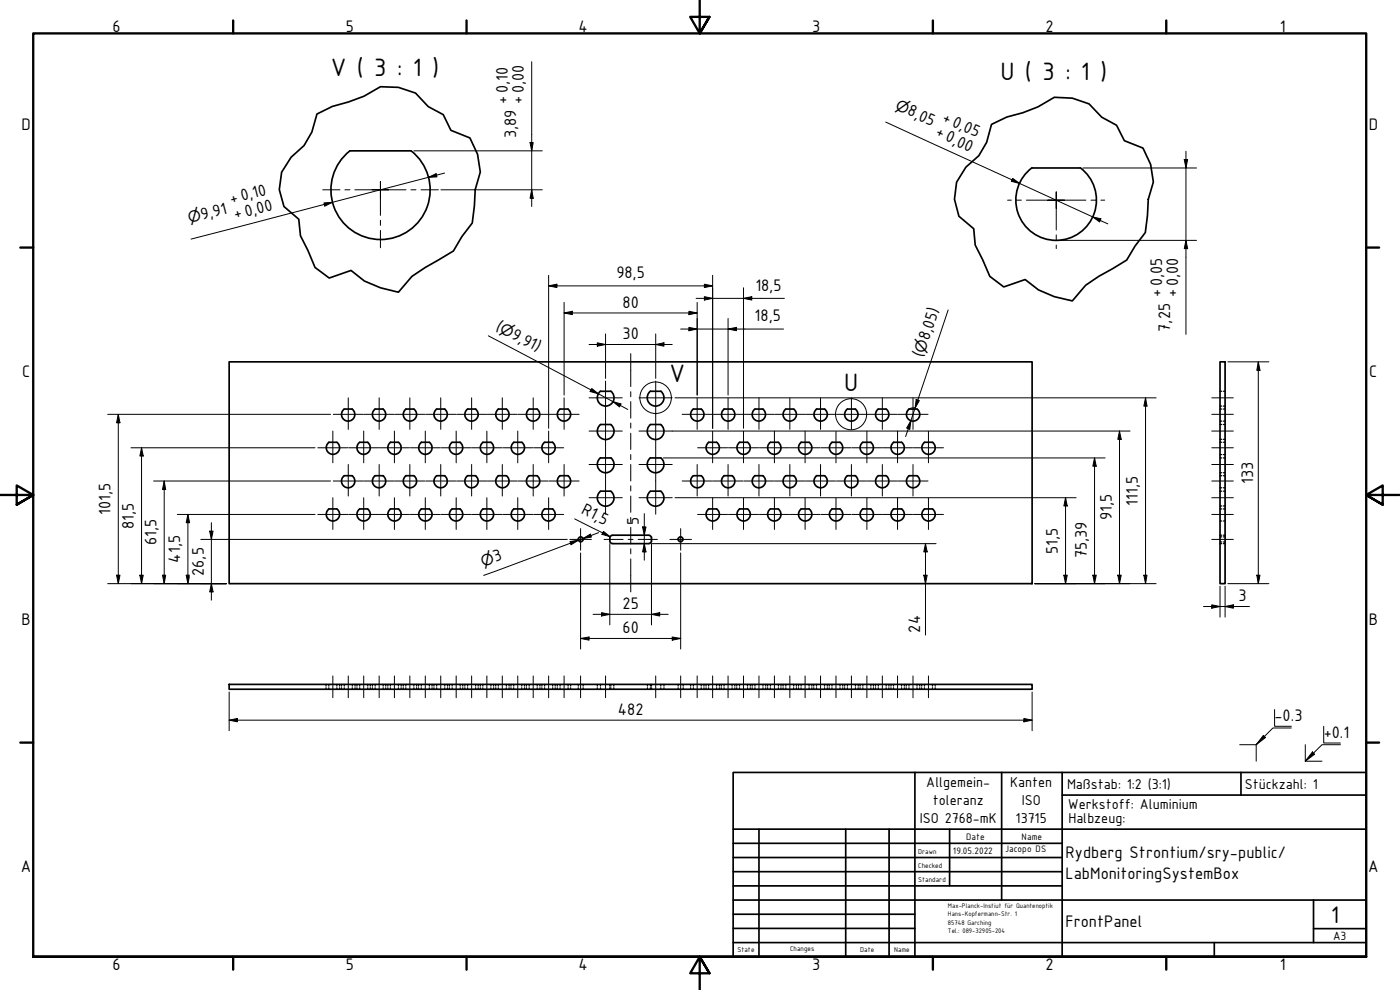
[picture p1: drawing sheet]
<svg xmlns="http://www.w3.org/2000/svg" width="420mm" height="297mm" viewBox="0 0 420 297" stroke-linecap="round" stroke-linejoin="round" font-family="sans-serif">
<!-- layer: Sichtbar (ISO) -->
<g fill="none" stroke="#000" stroke-width=".51">
<path d="M105 45.3h18.4M105 45.3a14.9 14.9 0 0 0-1.7 21.8 14.9 14.9 0 0 0 21.8 0 14.9 14.9 0 0 0-1.7-21.8M309.7 50.3a12.1 12.1 0 0 0-1.7 17.9 12.1 12.1 0 0 0 17.9 0 12.1 12.1 0 0 0-1.7-17.9M309.8 50.4h14.4M68.8 108.6h241v66.5h-241zM180.2 117.4h3.1M180.2 117.4a2.51 2.51 0 0 0-.3 3.6 2.51 2.51 0 0 0 3.7 0 2.51 2.51 0 0 0-.3-3.6M195.2 117.4h3.1M195.2 117.4a2.51 2.51 0 0 0-.3 3.6 2.51 2.51 0 0 0 3.7 0 2.51 2.51 0 0 0-.3-3.6M366.1 108.6h1.6v66.5h-1.6zM98.7 132.7h2.4M98.7 132.7a2 2 0 0 0-.3 3 2 2 0 0 0 3 0 2 2 0 0 0-.3-3"/>
<path d="M102.9 123.1l.4-.4h2.4a2 2 0 0 1 .4 2.9 2 2 0 0 1-2.8 .3 2 2 0 0 1-.4-2.8zM107.9 132.7a2 2 0 0 0-.3 3 2 2 0 0 0 3 0 2 2 0 0 0-.3-3M107.9 132.7h2.5M112.6 122.7a2 2 0 0 0-.3 3 2 2 0 0 0 2.9 0 2 2 0 0 0-.2-3M112.6 122.7h2.4M116.8 133.1l.4-.4h2.4a2 2 0 0 1 .4 2.8 2 2 0 0 1-2.8 .4 2 2 0 0 1-.4-2.8zM121.8 122.7h2.4M121.8 122.7a2 2 0 0 0-.2 3 2 2 0 0 0 2.9 0 2 2 0 0 0-.3-3M126.4 132.7h2.4M126.5 132.7a2 2 0 0 0-.3 3 2 2 0 0 0 2.9 0 2 2 0 0 0-.2-3M133.5 122.7h-2.5a2 2 0 0 0-.2 3 2 2 0 0 0 2.9 0 2 2 0 0 0-.3-3M135.7 132.7a2 2 0 0 0-.3 3 2 2 0 0 0 3 0 2 2 0 0 0-.3-3"/>
<path d="M135.7 132.7h2.4M142.7 122.7h-2.4a2 2 0 0 0-.3 3 2 2 0 0 0 3 0 2 2 0 0 0-.3-3M144.9 132.7h2.4a2 2 0 0 1 .3 3 2 2 0 0 1-2.9 0 2 2 0 0 1 .2-3M149.5 122.7h2.5M149.6 122.7a2 2 0 0 0-.3 3 2 2 0 0 0 3 0 2 2 0 0 0-.3-3M153.9 133.1l.3-.4h2.4a2 2 0 0 1 .4 2.8 2 2 0 0 1-2.8 .4 2 2 0 0 1-.3-2.8zM158.8 122.7a2 2 0 0 0-.3 3 2 2 0 0 0 3 0 2 2 0 0 0-.3-3M158.8 122.7h2.4M165.9 132.7h-2.5a2 2 0 0 0-.3 3 2 2 0 0 0 3 0 2 2 0 0 0-.3-3M167.7 123.1l.4-.4h2.4a2 2 0 0 1 .3 2.9 2 2 0 0 1-2.8 .3 2 2 0 0 1-.3-2.8zM179.8 137.7l.4-.3h3.1a2.51 2.51 0 0 1 .4 3.5 2.51 2.51 0 0 1-3.5 .4 2.51 2.51 0 0 1-.4-3.6zM179.8 127.8l.4-.4h3.1a2.51 2.51 0 0 1 .4 3.5 2.51 2.51 0 0 1-3.5 .4 2.51 2.51 0 0 1-.4-3.5z"/>
<path d="M194.8 127.8l.4-.4h3.1a2.51 2.51 0 0 1 .4 3.5 2.51 2.51 0 0 1-3.5 .4 2.51 2.51 0 0 1-.4-3.5zM194.8 137.7l.4-.3h3.1a2.51 2.51 0 0 1 .4 3.5 2.51 2.51 0 0 1-3.5 .4 2.51 2.51 0 0 1-.4-3.6zM207.7 123.1l.4-.4h2.4a2 2 0 0 1 .4 2.9 2 2 0 0 1-2.9 .3 2 2 0 0 1-.3-2.8zM212.7 132.7h2.4a2 2 0 0 1 .3 3 2 2 0 0 1-3 0 2 2 0 0 1 .3-3M217.3 122.7h2.4M217.3 122.7a2 2 0 0 0-.2 3 2 2 0 0 0 2.9 0 2 2 0 0 0-.3-3M221.9 132.7h2.5a2 2 0 0 1 .3 3 2 2 0 0 1-3 0 2 2 0 0 1 .3-3M226.5 122.7a2 2 0 0 0-.2 3 2 2 0 0 0 2.9 0 2 2 0 0 0-.3-3M226.6 122.7h2.4M231.2 132.7a2 2 0 0 0-.3 3 2 2 0 0 0 3 0 2 2 0 0 0-.3-3M231.2 132.7h2.4M235.5 123.1l.3-.4h2.4a2 2 0 0 1 .4 2.9 2 2 0 0 1-2.8 .3 2 2 0 0 1-.3-2.8z"/>
<path d="M240.4 132.7h2.4M240.5 132.7a2 2 0 0 0-.3 3 2 2 0 0 0 2.9 0 2 2 0 0 0-.3-3M245 122.7h2.5M245.1 122.7a2 2 0 0 0-.3 3 2 2 0 0 0 3 0 2 2 0 0 0-.3-3M249.4 133.1l.3-.4h2.4a2 2 0 0 1 .4 2.8 2 2 0 0 1-2.8 .4 2 2 0 0 1-.3-2.8zM254.3 122.7a2 2 0 0 0-.3 3 2 2 0 0 0 3 0 2 2 0 0 0-.3-3M254.3 122.7h2.4M261.4 132.7h-2.5a2 2 0 0 0-.3 3 2 2 0 0 0 3 0 2 2 0 0 0-.3-3M263.2 123.1l.4-.4h2.4a2 2 0 0 1 .4 2.9 2 2 0 0 1-2.9 .3 2 2 0 0 1-.3-2.8zM268.2 132.7h2.4M268.2 132.7a2 2 0 0 0-.3 3 2 2 0 0 0 3 0 2 2 0 0 0-.3-3M272.5 123.1l.3-.4h2.4a2 2 0 0 1 .4 2.9 2 2 0 0 1-2.8 .3 2 2 0 0 1-.3-2.8z"/>
<path d="M277.1 133.1l.4-.4h2.4a2 2 0 0 1 .4 2.8 2 2 0 0 1-2.9 .4 2 2 0 0 1-.3-2.8zM98.7 152.7h2.4M98.7 152.7a2 2 0 0 0-.3 3 2 2 0 0 0 3 0 2 2 0 0 0-.3-3M103.3 142.8a2 2 0 0 0-.3 2.9 2 2 0 0 0 3 0 2 2 0 0 0-.3-2.9M103.3 142.7h2.4M107.9 152.7a2 2 0 0 0-.3 3 2 2 0 0 0 3 0 2 2 0 0 0-.3-3M107.9 152.7h2.5M112.6 142.8a2 2 0 0 0-.3 2.9 2 2 0 0 0 2.9 0 2 2 0 0 0-.2-2.9M112.6 142.7h2.4M116.8 153.1l.4-.4h2.4a2 2 0 0 1 .4 2.8 2 2 0 0 1-2.8 .4 2 2 0 0 1-.4-2.8zM121.8 142.7h2.4M121.8 142.8a2 2 0 0 0-.2 2.9 2 2 0 0 0 2.9 0 2 2 0 0 0-.3-2.9"/>
<path d="M126.4 152.7h2.4M126.5 152.7a2 2 0 0 0-.3 3 2 2 0 0 0 2.9 0 2 2 0 0 0-.2-3M131 142.8a2 2 0 0 0-.2 2.9 2 2 0 0 0 2.9 0 2 2 0 0 0-.3-2.9M131.1 142.7h2.4M135.7 152.7a2 2 0 0 0-.3 3 2 2 0 0 0 3 0 2 2 0 0 0-.3-3M135.7 152.7h2.4M140.3 142.8a2 2 0 0 0-.3 2.9 2 2 0 0 0 3 0 2 2 0 0 0-.3-2.9M140.3 142.7h2.4M144.9 152.7h2.4a2 2 0 0 1 .3 3 2 2 0 0 1-2.9 0 2 2 0 0 1 .2-3M149.5 142.7h2.5M149.6 142.8a2 2 0 0 0-.3 2.9 2 2 0 0 0 3 0 2 2 0 0 0-.3-2.9M153.9 153.1l.3-.4h2.4a2 2 0 0 1 .4 2.8 2 2 0 0 1-2.8 .4 2 2 0 0 1-.3-2.8z"/>
<path d="M158.8 142.8a2 2 0 0 0-.3 2.9 2 2 0 0 0 3 0 2 2 0 0 0-.3-2.9M158.8 142.7h2.4M165.9 152.7h-2.5a2 2 0 0 0-.3 3 2 2 0 0 0 3 0 2 2 0 0 0-.3-3M168.1 142.8a2 2 0 0 0-.3 2.9 2 2 0 0 0 2.9 0 2 2 0 0 0-.2-2.9M168.1 142.7h2.4M180.2 147.4h3.1M180.2 147.4a2.51 2.51 0 0 0-.3 3.7 2.51 2.51 0 0 0 3.7 0 2.51 2.51 0 0 0-.3-3.7M195.2 147.4h3.1M195.2 147.4a2.51 2.51 0 0 0-.3 3.7 2.51 2.51 0 0 0 3.7 0 2.51 2.51 0 0 0-.3-3.7M208.1 142.8a2 2 0 0 0-.3 2.9 2 2 0 0 0 2.9 0 2 2 0 0 0-.2-2.9M208.1 142.7h2.3M212.7 152.7h2.4a2 2 0 0 1 .3 3 2 2 0 0 1-3 0 2 2 0 0 1 .3-3"/>
<path d="M217.3 142.7h2.4M217.3 142.8a2 2 0 0 0-.2 2.9 2 2 0 0 0 2.9 0 2 2 0 0 0-.3-2.9M221.9 152.7h2.5a2 2 0 0 1 .3 3 2 2 0 0 1-3 0 2 2 0 0 1 .3-3M226.5 142.8a2 2 0 0 0-.2 2.9 2 2 0 0 0 2.9 0 2 2 0 0 0-.3-2.9M226.6 142.7h2.4M231.2 152.7a2 2 0 0 0-.3 3 2 2 0 0 0 3 0 2 2 0 0 0-.3-3M231.2 152.7h2.4M235.8 142.8a2 2 0 0 0-.3 2.9 2 2 0 0 0 3 0 2 2 0 0 0-.3-2.9M235.8 142.7h2.4M240.4 152.7h2.4M240.5 152.7a2 2 0 0 0-.3 3 2 2 0 0 0 2.9 0 2 2 0 0 0-.3-3M245 142.7h2.5"/>
<path d="M245.1 142.8a2 2 0 0 0-.3 2.9 2 2 0 0 0 3 0 2 2 0 0 0-.3-2.9M249.4 153.1l.3-.4h2.4a2 2 0 0 1 .4 2.8 2 2 0 0 1-2.8 .4 2 2 0 0 1-.3-2.8zM254.3 142.8a2 2 0 0 0-.3 2.9 2 2 0 0 0 3 0 2 2 0 0 0-.3-2.9M254.3 142.7h2.4M261.4 152.7h-2.5a2 2 0 0 0-.3 3 2 2 0 0 0 3 0 2 2 0 0 0-.3-3M263.6 142.8a2 2 0 0 0-.3 2.9 2 2 0 0 0 2.9 0 2 2 0 0 0-.2-2.9M263.6 142.7h2.3M268.2 152.7h2.4M268.2 152.7a2 2 0 0 0-.3 3 2 2 0 0 0 3 0 2 2 0 0 0-.3-3M272.8 142.7h2.4M272.8 142.8a2 2 0 0 0-.2 2.9 2 2 0 0 0 2.9 0 2 2 0 0 0-.3-2.9M277.1 153.1l.4-.4h2.4a2 2 0 0 1 .4 2.8 2 2 0 0 1-2.9 .4 2 2 0 0 1-.3-2.8z"/>
<path d="M183 161.3v1.1M183 162.3l.2 .5 .5 .3M183.7 160.6l-.5 .3-.2 .5M183.8 163.1h11M183.8 160.6h11M194.8 160.6l.5 .3 .2 .5M195.5 161.3v1.3l-.7 .5M68.8 205.3h241v1.5h-241z"/>
<circle cx="174.3" cy="161.8" r=".73"/>
<circle cx="204.2" cy="161.8" r=".73"/>
</g>
<!-- layer: Verdeckt (ISO) -->
<g fill="none" stroke="#000" stroke-width=".38">
<path d="M366.1 117.4h.5M367.2 117.4h.5M366.1 122.7h.5M366.1 132.7h.5M366.1 126.4h.5M366.1 136.4h.5M366.1 127.4h.5M366.1 137.4h.5M366.1 131.8h.5M366.1 121.8h.5M367.2 122.7h.5M367.2 132.7h.5"/>
<path d="M367.2 126.4h.5M367.2 136.4h.5M367.2 127.4h.5M367.2 137.4h.5M367.2 131.8h.5M367.2 121.8h.5M366.1 142.7h.5M366.1 152.7h.5M366.1 146.4h.5M366.1 156.3h.5M366.1 147.4h.5M366.1 141.8h.5"/>
<path d="M366.1 151.8h.5M367.2 142.7h.5M367.2 152.7h.5M367.2 146.4h.5M367.2 156.3h.5M367.2 147.4h.5M367.2 141.8h.5M367.2 151.8h.5M366.1 163.1h.5M366.1 160.6h.5M366.1 161.1h.5M366.1 162.6h.5"/>
<path d="M367.2 163.1h.5M367.2 160.6h.5M367.2 161.1h.5M367.2 162.6h.5M97.9 205.3v.6M97.9 206.4v.4M98.7 205.3v.6M98.7 206.4v.4M101.1 205.3v.6M101.1 206.4v.4M101.9 205.3v.6M101.9 206.4v.4"/>
<path d="M102.5 205.3v.6M102.5 206.4v.4M103.3 205.3v.6M103.3 206.4v.4M105.7 205.3v.6M105.7 206.4v.4M106.6 205.3v.6M106.6 206.4v.4M107.1 205.3v.6M107.1 206.4v.4M107.9 205.3v.6M107.9 206.4v.4"/>
<path d="M110.4 205.3v.6M110.4 206.4v.4M111.1 205.3v.6M111.1 206.4v.4M111.8 205.3v.6M111.8 206.4v.4M112.6 205.3v.6M112.6 206.4v.4M115 205.3v.6M115 206.4v.4M115.8 205.3v.6M115.8 206.4v.4"/>
<path d="M116.4 205.3v.6M116.4 206.4v.4M117.2 205.3v.6M117.2 206.4v.4M119.6 205.3v.6M119.6 206.4v.4M120.4 205.3v.6M120.4 206.4v.4M121 205.3v.6M121 206.4v.4M121.8 205.3v.6M121.8 206.4v.4"/>
<path d="M124.2 205.3v.6M124.2 206.4v.4M125 205.3v.6M125 206.4v.4M125.6 205.3v.6M125.6 206.4v.4M126.4 205.3v.6M126.4 206.4v.4M128.8 205.3v.6M128.8 206.4v.4M129.7 205.3v.6M129.7 206.4v.4"/>
<path d="M130.2 205.3v.6M130.2 206.4v.4M131.1 205.3v.6M131.1 206.4v.4M133.5 205.3v.6M133.5 206.4v.4M134.3 205.3v.6M134.3 206.4v.4M134.9 205.3v.6M134.9 206.4v.4M135.7 205.3v.6M135.7 206.4v.4"/>
<path d="M138.1 205.3v.6M138.1 206.4v.4M138.9 205.3v.6M138.9 206.4v.4M139.5 205.3v.6M139.5 206.4v.4M140.3 205.3v.6M140.3 206.4v.4M142.7 205.3v.6M142.7 206.4v.4M143.5 205.3v.6M143.5 206.4v.4"/>
<path d="M144.1 205.3v.6M144.1 206.4v.4M144.9 205.3v.6M144.9 206.4v.4M147.3 205.3v.6M147.3 206.4v.4M148.1 205.3v.6M148.1 206.4v.4M148.8 205.3v.6M148.8 206.4v.4M149.5 205.3v.6M149.5 206.4v.4"/>
<path d="M152 205.3v.6M152 206.4v.4M152.8 205.3v.6M152.8 206.4v.4M153.4 205.3v.6M153.4 206.4v.4M154.2 205.3v.6M154.2 206.4v.4M156.6 205.3v.6M156.6 206.4v.4M157.4 205.3v.6M157.4 206.4v.4"/>
<path d="M158 205.3v.6M158 206.4v.4M158.8 205.3v.6M158.8 206.4v.4M161.2 205.3v.6M161.2 206.4v.4M162.1 205.3v.6M162.1 206.4v.4M162.6 205.3v.6M162.6 206.4v.4M163.4 205.3v.6M163.4 206.4v.4"/>
<path d="M165.9 205.3v.6M165.9 206.4v.4M166.6 205.3v.6M166.6 206.4v.4M167.3 205.3v.6M167.3 206.4v.4M168.1 205.3v.6M168.1 206.4v.4M170.5 205.3v.6M170.5 206.4v.4M171.3 205.3v.6M171.3 206.4v.4"/>
<path d="M173.5 205.3v.6M173.5 206.4v.4M175 205.3v.6M175 206.4v.4M179.3 205.3v.6M179.3 206.4v.4M180.2 205.3v.6M180.2 206.4v.4M183 205.3v.6M183 206.4v.4M183.3 205.3v.6M183.3 206.4v.4"/>
<path d="M184.2 205.3v.6M184.2 206.4v.4M194.3 205.3v.6M194.3 206.4v.4M195.2 205.3v.6M195.2 206.4v.4M195.5 205.3v.6M195.5 206.4v.4M198.3 205.3v.6M198.3 206.4v.4M199.3 205.3v.6M199.3 206.4v.4"/>
<path d="M203.5 205.3v.6M203.5 206.4v.4M205 205.3v.6M205 206.4v.4M207.3 205.3v.6M207.3 206.4v.4M208.1 205.3v.6M208.1 206.4v.4M210.4 205.3v.6M210.4 206.4v.4M211.3 205.3v.6M211.3 206.4v.4"/>
<path d="M211.9 205.3v.6M211.9 206.4v.4M212.7 205.3v.6M212.7 206.4v.4M215.1 205.3v.6M215.1 206.4v.4M215.9 205.3v.6M215.9 206.4v.4M216.5 205.3v.6M216.5 206.4v.4M217.3 205.3v.6M217.3 206.4v.4"/>
<path d="M219.7 205.3v.6M219.7 206.4v.4M220.5 205.3v.6M220.5 206.4v.4M221.1 205.3v.6M221.1 206.4v.4M221.9 205.3v.6M221.9 206.4v.4M224.3 205.3v.6M224.3 206.4v.4M225.2 205.3v.6M225.2 206.4v.4"/>
<path d="M225.7 205.3v.6M225.7 206.4v.4M226.6 205.3v.6M226.6 206.4v.4M229 205.3v.6M229 206.4v.4M229.8 205.3v.6M229.8 206.4v.4M230.4 205.3v.6M230.4 206.4v.4M231.2 205.3v.6M231.2 206.4v.4"/>
<path d="M233.6 205.3v.6M233.6 206.4v.4M234.4 205.3v.6M234.4 206.4v.4M235 205.3v.6M235 206.4v.4M235.8 205.3v.6M235.8 206.4v.4M238.2 205.3v.6M238.2 206.4v.4M239 205.3v.6M239 206.4v.4"/>
<path d="M239.6 205.3v.6M239.6 206.4v.4M240.4 205.3v.6M240.4 206.4v.4M242.8 205.3v.6M242.8 206.4v.4M243.6 205.3v.6M243.6 206.4v.4M244.2 205.3v.6M244.2 206.4v.4M245 205.3v.6M245 206.4v.4"/>
<path d="M247.5 205.3v.6M247.5 206.4v.4M248.3 205.3v.6M248.3 206.4v.4M248.9 205.3v.6M248.9 206.4v.4M249.7 205.3v.6M249.7 206.4v.4M252.1 205.3v.6M252.1 206.4v.4M252.9 205.3v.6M252.9 206.4v.4"/>
<path d="M253.5 205.3v.6M253.5 206.4v.4M254.3 205.3v.6M254.3 206.4v.4M256.7 205.3v.6M256.7 206.4v.4M257.6 205.3v.6M257.6 206.4v.4M258.1 205.3v.6M258.1 206.4v.4M259 205.3v.6M259 206.4v.4"/>
<path d="M261.4 205.3v.6M261.4 206.4v.4M262.1 205.3v.6M262.1 206.4v.4M262.8 205.3v.6M262.8 206.4v.4M263.6 205.3v.6M263.6 206.4v.4M265.9 205.3v.6M265.9 206.4v.4M266.8 205.3v.6M266.8 206.4v.4"/>
<path d="M267.4 205.3v.6M267.4 206.4v.4M268.2 205.3v.6M268.2 206.4v.4M270.6 205.3v.6M270.6 206.4v.4M271.4 205.3v.6M271.4 206.4v.4M272 205.3v.6M272 206.4v.4M272.8 205.3v.6M272.8 206.4v.4"/>
<path d="M275.2 205.3v.6M275.2 206.4v.4M276 205.3v.6M276 206.4v.4M276.6 205.3v.6M276.6 206.4v.4M277.4 205.3v.6M277.4 206.4v.4M279.8 205.3v.6M279.8 206.4v.4M280.7 205.3v.6M280.7 206.4v.4"/>
</g>
<!-- layer: Bruchlinie (ISO) -->
<path d="M95.1 34.2l4.7-2.3 4.8-1.3 4.6-1.7 5-2.9 5.4 .2 5.1 1.7 3.8 4.1 4.5 2.4 2.3 4.7 5.7 2.3 2.3 4.9 .8 5.3-1.5 5.3-.2 4.9-.7 5.1-3.1 4.1-2.5 4.3-8.5 4.9-4 2.7-4 4.8-5.4-1.4-4.9-2-4-3.2-6.5 2.3-4.2-3.2-2.2-5.1-2.2-4.4-.5-4.9-4.5-3.8-1.4-5.1 .7-5.2 2.9-4.5 3.8-3.5 2.4-4.1zM297.6 37.3l4.6-2.2 4.8-1.3 4.5-1.7 4.9-2.9 5.4 .2 5 1.8 3.8 4 4.5 2.4 2.3 4.6 5.6 2.2 2.3 4.9 .8 5.3-1.5 5.2-.2 5-.7 5-3 4-2.6 4.2-8.3 4.9-4 2.7-4 4.7-5.4-1.3-4.7-2-4-3.1-6.5 2.2-4.1-3.2-2.2-5-2.2-4.4-.5-4.9-4.4-3.7-1.4-5.1 .7-5.1 2.8-4.5 3.9-3.5 2.3-4z" fill="none" stroke="#000" stroke-width=".51"/>
<!-- layer: Schraffur (ISO) -->
<path d="M379.2 220.6l.3 .4-2.5 2.4zM377 223.4l2.5-2.4 .3 .3zM393.9 225.6l.6 .7-2.8 2.1z" fill="#000"/>
<!-- layer: Detailumgrenzung (ISO) -->
<g fill="none" stroke="#000" stroke-width=".3">
<circle cx="196.8" cy="119.3" r="4.7"/>
<circle cx="255.4" cy="124.3" r="4.7"/>
</g>
<!-- layer: Rahmen (ISO) -->
<g fill="none" stroke="#000" stroke-width=".7">
<path d="M70 6.1v3.9M140 6.1v3.9M210 0v10l-2.9-4.9h5.8l-2.9 4.9 2.9-4.9M280 6.1v3.9M350 6.1v3.9M6.1 74.3h3.9M410 74.3h3.9M0 148.5h10l-5-2.8v5.7l5-2.9-5 2.9M420 148.5h-10l5-2.8v5.7l-5-2.9 5 2.9M6.1 222.8h3.9M410 222.8h3.9M10 287.1v-277.1h400v277.1h-400h400"/>
<path d="M70 287.1v3.8M140 287.1v3.8M212.9 292l-2.9-4.9 2.9 4.9h-5.8l2.9-4.9v9.9M280 287.1v3.8M350 287.1v3.8"/>
</g>
<!-- layer: Titel (ISO) -->
<g fill="none" stroke="#000" stroke-width=".51">
<path d="M220 231.8h190v55.3h-190zM274.6 231.8v55.3M300.6 231.8v38.3M318.8 238.6h91.2M318.8 231.8v55.3M372.4 231.8v6.8M220 253h98.8M220 257.3h98.8M220 248.8h190M227.8 248.8v38.3M253.8 248.8v38.3M266.8 248.8v38.3"/>
<path d="M285 248.8v17M220 261.5h98.8M220 265.8h98.8M220 270.1h190M220 274.3h54.6M220 278.6h54.6M394.2 278.6h15.8M394.2 270.1v12.7M220 282.8h190M364.4 282.8v4.3"/>
</g>
<!-- layer: Mittelpunktmarkierung (ISO) -->
<g fill="none" stroke="#000" stroke-width=".3">
<path d="M96.8 56.9h5.2M103.5 56.9h1.5M106.5 56.9h7.7h-2.5M114.2 54.5v2.4v-2.4M114.2 59.5v-2.6v7.7M116.6 56.9h-2.4h7.7M123.3 56.9h1.5M126.4 56.9h5.2M317 57.6v2.5v-2.5M114.2 66.1v1.5M114.2 69.1v5.2M302.4 60.1h1.1"/>
<path d="M305 60.1h1.5M308 60.1h9h-2.5M317 62.5v-2.4v8.9M317 70.5v1.5M317 73.5v1.1M319.5 60.1h-2.5h8.9M327.4 60.1h1.5M330.4 60.1h1.1M104.5 119.4v9.4M113.8 119.4v9.4M123 119.4v9.4M132.3 119.4v9.4"/>
<path d="M141.5 119.4v9.4M150.7 119.4v9.4M160 119.4v9.4M169.3 119.4v9.4M176.8 119.4h10M181.7 114.3v20M191.8 119.4h9.9M196.8 114.3v20M209.2 119.4v9.4M218.5 119.4v9.4M227.8 119.4v9.4M237 119.4v9.4"/>
<path d="M246.3 119.4v9.4M255.5 119.4v9.4M264.8 119.4v9.4M274 119.4v9.4M95.4 134.4h9M99.9 129.3v9.6M100 124.3h9M104.5 139.4v9.4M104.6 134.4h9.1M109.2 129.3v9.6M109.2 124.3h9.1M113.8 139.4v9.4"/>
<path d="M113.9 134.4h9M118.4 129.3v9.6M118.5 124.3h9M123 139.4v9.4M123.1 134.4h9M127.6 129.3v9.6M127.8 124.3h9M132.3 139.4v9.4M132.4 134.4h9M136.9 129.3v9.6M137 124.3h9M141.5 139.4v9.4"/>
<path d="M141.6 134.4h9M146.1 129.3v9.6M146.2 124.3h9.1M150.7 139.4v9.4M150.9 134.4h9M155.4 129.3v9.6M155.5 124.3h9M160 139.4v9.4M160.1 134.4h9.1M164.7 129.3v9.6M164.8 124.3h9M169.3 139.4v9.4"/>
<path d="M176.8 139.4h10M176.8 129.3h10M181.7 134.4v19.9M191.8 139.4h9.9M191.8 129.3h9.9M196.8 134.4v19.9M204.7 124.3h9.1M209.2 139.4v9.4M209.4 134.4h9M213.9 129.3v9.6M214 124.3h9M218.5 139.4v9.4"/>
<path d="M218.6 134.4h9M223.1 129.3v9.6M223.3 124.3h9M227.8 139.4v9.4M227.9 134.4h9M232.4 129.3v9.6M232.5 124.3h9.1M237 139.4v9.4M237.1 134.4h9M241.6 129.3v9.6M241.7 124.3h9.1M246.3 139.4v9.4"/>
<path d="M246.4 134.4h9M250.9 129.3v9.6M251 124.3h9M255.5 139.4v9.4M255.7 134.4h9M260.2 129.3v9.6M260.2 124.3h9.1M264.8 139.4v9.4M264.9 134.4h9M269.4 129.3v9.6M269.5 124.3h9M274 139.4v9.4"/>
<path d="M274.1 134.4h9M278.6 129.3v9.6M95.4 154.4h9M99.9 149.3v9.6M100 144.3h9M104.6 154.4h9.1M109.2 149.3v9.6M109.2 144.3h9.1M113.9 154.4h9M118.4 149.3v9.6M118.5 144.3h9M123.1 154.4h9"/>
<path d="M127.6 149.3v9.6M127.8 144.3h9M132.4 154.4h9M136.9 149.3v9.6M137 144.3h9M141.6 154.4h9M146.1 149.3v9.6M146.2 144.3h9.1M150.9 154.4h9M155.4 149.3v9.6M155.5 144.3h9M160.1 154.4h9.1"/>
<path d="M164.7 149.3v9.6M164.8 144.3h9M174.2 158.6v6.5M176.8 149.3h10M191.8 149.3h9.9M204.3 158.6v6.5M204.7 144.3h9.1M209.4 154.4h9M213.9 149.3v9.6M214 144.3h9M218.6 154.4h9M223.1 149.3v9.6"/>
<path d="M223.3 144.3h9M227.9 154.4h9M232.4 149.3v9.6M232.5 144.3h9.1M237.1 154.4h9M241.6 149.3v9.6M241.7 144.3h9.1M246.4 154.4h9M250.9 149.3v9.6M251 144.3h9M255.7 154.4h9M260.2 149.3v9.6"/>
<path d="M260.2 144.3h9.1M264.9 154.4h9M269.4 149.3v9.6M269.5 144.3h9M274.1 154.4h9M278.6 149.3v9.6M171 161.8h6.5M201 161.8h6.5"/>
</g>
<!-- layer: Mittellinie (ISO) -->
<g fill="none" stroke="#000" stroke-width=".3">
<path d="M189.3 106.1v9.9M189.3 117.5v1.5M363.7 119.4h6.4M189.3 120.5v5M189.3 126.9v1.5M189.3 130v4.9M189.3 136.4v1.5M189.3 139.4v4.9M363.7 124.3h6.4M363.7 134.4h6.4M363.7 139.4h6.4M363.7 129.3h6.4"/>
<path d="M189.3 145.8v1.5M189.3 148.8v4.9M189.3 155.2v1.5M189.3 158.2v5M363.7 144.3h6.4M363.7 154.4h6.4M363.7 149.3h6.4M181.3 161.8h5.7M188.5 161.8h1.5M189.3 164.6v1.6M189.3 167.7v9.9M191.5 161.8h5.8"/>
<path d="M363.7 161.8h6.4M99.9 202.8v6.5M104.5 202.8v6.5M109.2 202.8v6.5M113.8 202.8v6.5M118.4 202.8v6.5M123 202.8v6.5M127.6 202.8v6.5M132.3 202.8v6.5M136.9 202.8v6.5M141.5 202.8v6.5M146.1 202.8v6.5"/>
<path d="M150.7 202.8v6.5M155.4 202.8v6.5M160 202.8v6.5M164.7 202.8v6.5M169.3 202.8v6.5M174.2 202.8v6.5M181.7 202.8v6.5M196.8 202.8v6.5M204.3 202.8v6.5M209.2 202.8v6.5M213.9 202.8v6.5M218.5 202.8v6.5"/>
<path d="M223.1 202.8v6.5M227.8 202.8v6.5M232.4 202.8v6.5M237 202.8v6.5M241.6 202.8v6.5M246.3 202.8v6.5M250.9 202.8v6.5M255.5 202.8v6.5M260.2 202.8v6.5M264.8 202.8v6.5M269.4 202.8v6.5M274 202.8v6.5"/>
<path d="M278.6 202.8v6.5"/>
</g>
<g fill="none" stroke="#000" stroke-width=".3">
<path d="M159.6 18.5v43.5M265.8 36.6l66.7 30.6M124.2 45.3h38.6M128.6 53.2l2.3-1.1 .2 1zM132.3 56.9h30.5M133.4 51.9l-76.1 19.8M159.1 42.8h.9l-.4 2.5zM159.6 56.9l.4 2.6h-.9zM303.9 53.5l2.1 1.5-2.5-.6zM325 50.4h34.1M355.4 47.9h1l-.5 2.5zM355.9 45.4v54.9"/>
<path d="M97.2 60.9l2.6-.2-2.3 1.1zM317.8 72.1h41.3M327.9 65.1l2.5 .5-.4 1zM355.9 72.1l.5 2.5h-1zM164.7 85.8l2.4-.5v1zM164.7 85.8h49.2M164.7 82.6v45.9M169.3 93.9l2.5-.5v1zM169.3 93.9h39.9M169.3 90.7v27.8M204.3 98.7h30.8M206.8 93.4l2.4 .5-2.4 .5z"/>
<path d="M206.8 98.2l2.4 .5-2.4 .5zM208.9 89.5h26.5M209.2 90.7v27.8M211.4 85.3l2.5 .5-2.5 .5zM211.4 89l2.5 .5-2.5 .5zM213.9 82.6v45.9M218.5 98.7l2.5-.5v1zM218.5 95.6v22.9M223.1 89.5l2.5-.5v1zM223.1 86.3v42.2M284.5 93l-9.9 29.4M146.6 100.8l33 17.4"/>
<path d="M176.8 103.4h24.9M177.4 117l2.2 1.2M177.6 116.6l2 1.6-2.5-.7zM179.3 102.9l2.4 .5-2.4 .5zM179.6 118.2l8.8 4.7M181.7 100.2v13.3M196.8 103.4l2.5-.5v1zM196.8 100.2v13.3M202.6 119.4h6.6M209.4 119.4h9M218.6 119.4h9M227.8 119.4h9.1"/>
<path d="M237.1 119.4h9.1M246.4 119.4h9M255.6 119.4h9.1M264.9 119.4h9M274.1 119.4h72.9M275 119.9l.9 .3-1.3 2.2zM343.8 119.4l.4 2.4h-.9zM343.8 119.4v55.7M368.5 108.6h12.3M377.6 108.6l.5 2.5h-.9zM377.6 108.6v66.5M32.3 124.3h66.9"/>
<path d="M35.5 124.3l.5 2.6h-1zM35.5 124.3v50.8M39.3 134.4h55.3M42.5 134.4l.5 2.4h-1zM42.5 134.4v40.7M184 120.5l2.4 .7-.5 .9zM199.1 137.4h14.7M201.7 129.3h12.1M214 137.4h9M214 129.3h9M223.3 137.4h9M223.3 129.3h9"/>
<path d="M232.5 137.4h9.1M232.5 129.3h9.1M241.7 137.4h9.1M241.7 129.3h9.1M251 137.4h9M251 129.3h9M260.2 137.4h9.1M260.2 129.3h9.1M269.5 137.4h9M269.5 129.3h9M273.4 126.2l-.4 2.6-.9-.4zM273.9 122.4a2 2 0 0 0-1.8 1.3"/>
<path d="M274.1 122.4h.4M274.6 122.4l-2.8 8.6M275.5 120.1l-.9 2.3M278.8 137.4h52.9M278.8 129.3h60.4M328.5 137.4l.5 2.5h-1zM328.5 137.4v37.7M336 129.3l.5 2.5h-1zM336 129.3v45.8M46.1 144.3h53.1M49.3 144.3l.4 2.6h-.9zM49.3 144.3v30.8"/>
<path d="M53.2 154.4h41.4M56.4 154.4l.5 2.4h-1zM56.4 154.4v20.7M62.9 159.4h1l-.5 2.4zM63.4 156.8v23.3M172.5 155.7l10.6 5.3M179.6 159.8l-6.1 2.3M181.1 159.4l2 1.6-2.4-.7zM192.8 158.1h1.1l-.5 2.5zM193.4 154.1v14M202.6 149.3h11.2M214 149.3h9"/>
<path d="M223.3 149.3h9M232.5 149.3h9.1M241.7 149.3h9.1M251 149.3h9M260.2 149.3h9.1M269.5 149.3h9M278.8 149.3h44.2M319.8 149.3l.5 2.5h-1zM319.8 149.3v25.8M32.3 175.1h35.6M35 172.6h1l-.5 2.5zM42 172.6h1l-.5 2.5z"/>
<path d="M48.8 172.6h.9l-.4 2.5zM56.8 172.6h-.9l.5 2.5M56.8 173l-.4 2.1M60.3 161.8h109.9M63.4 175.1l.5 2.5h-1zM171.1 162.5l2.4-.4-2.1 1.3zM173.5 162.1l-28.3 10.5M173.5 162.1l-2.3 .9M174.2 165.9v28.8M174.9 161.6l2.3-1.3 .3 .8zM183 163.1v24.4M193.4 163.1l.5 2.5h-1.1z"/>
<path d="M195.5 163.1v24.4M195.6 163.1h8.6M204.3 165.9v28.8M204.3 163.1h76.6M277.2 172.6h1.1l-.6 2.5zM277.7 163.1l.6 2.5h-1.1zM277.7 163.1v27.4M310.6 175.1h36.4M319.3 172.6h1l-.5 2.5zM328 172.6h1l-.5 2.5zM335.5 172.6h1l-.5 2.5zM343.3 172.6h.9l-.4 2.5z"/>
<path d="M366.1 175.9v9.3M367.7 175.9v9.3M368.5 175.1h12.3M377.2 172.6h.9l-.5 2.5zM174.2 191.6l2.6-.5v1zM174.2 191.6h30.1M178 184.3h22.5M180.5 183.8l2.5 .5-2.5 .5zM195.5 184.3l2.5-.5v1zM201.7 191.1l2.6 .5-2.6 .5zM361.2 182h13.8M363.7 181.5l2.4 .5-2.4 .5z"/>
<path d="M367.7 182l2.4-.5v1zM68.8 216.1l2.4-.5v1zM68.8 216.1h241M68.8 207.6v11.7M307.3 215.6l2.5 .5-2.5 .5zM309.8 207.6v11.7"/>
</g>
<g fill="#000">
<path d="M128.6 53.2l2.3-1.1 .2 1z" fill-rule="evenodd"/>
<path d="M159.1 42.8h.9l-.4 2.5z" fill-rule="evenodd"/>
<path d="M159.6 56.9l.4 2.6h-.9z" fill-rule="evenodd"/>
<path d="M303.9 53.5l2.1 1.5-2.5-.6z" fill-rule="evenodd"/>
<path d="M355.4 47.9h1l-.5 2.5z" fill-rule="evenodd"/>
<path d="M97.2 60.9l2.6-.2-2.3 1.1z" fill-rule="evenodd"/>
<path d="M327.9 65.1l2.5 .5-.4 1z" fill-rule="evenodd"/>
<path d="M355.9 72.1l.5 2.5h-1z" fill-rule="evenodd"/>
<path d="M164.7 85.8l2.4-.5v1z" fill-rule="evenodd"/>
<path d="M169.3 93.9l2.5-.5v1z" fill-rule="evenodd"/>
<path d="M206.8 93.4l2.4 .5-2.4 .5z" fill-rule="evenodd"/>
<path d="M206.8 98.2l2.4 .5-2.4 .5z" fill-rule="evenodd"/>
<path d="M211.4 85.3l2.5 .5-2.5 .5z" fill-rule="evenodd"/>
<path d="M211.4 89l2.5 .5-2.5 .5z" fill-rule="evenodd"/>
<path d="M218.5 98.7l2.5-.5v1z" fill-rule="evenodd"/>
<path d="M223.1 89.5l2.5-.5v1z" fill-rule="evenodd"/>
<path d="M177.6 116.6l2 1.6-2.5-.7z" fill-rule="evenodd"/>
<path d="M179.3 102.9l2.4 .5-2.4 .5z" fill-rule="evenodd"/>
<path d="M196.8 103.4l2.5-.5v1z" fill-rule="evenodd"/>
<path d="M275 119.9l.9 .3-1.3 2.2z" fill-rule="evenodd"/>
<path d="M377.6 108.6l.5 2.5h-.9z" fill-rule="evenodd"/>
<path d="M35.5 124.3l.5 2.6h-1z" fill-rule="evenodd"/>
<path d="M42.5 134.4l.5 2.4h-1z" fill-rule="evenodd"/>
<path d="M184 120.5l2.4 .7-.5 .9z" fill-rule="evenodd"/>
<path d="M273.4 126.2l-.4 2.6-.9-.4z" fill-rule="evenodd"/>
<path d="M328.5 137.4l.5 2.5h-1z" fill-rule="evenodd"/>
<path d="M336 129.3l.5 2.5h-1z" fill-rule="evenodd"/>
<path d="M343.8 119.4l.4 2.4h-.9z" fill-rule="evenodd"/>
<path d="M49.3 144.3l.4 2.6h-.9z" fill-rule="evenodd"/>
<path d="M56.4 154.4l.5 2.4h-1z" fill-rule="evenodd"/>
<path d="M62.9 159.4h1l-.5 2.4z" fill-rule="evenodd"/>
<path d="M192.8 158.1h1.1l-.5 2.5z" fill-rule="evenodd"/>
<path d="M319.8 149.3l.5 2.5h-1z" fill-rule="evenodd"/>
<path d="M35 172.6h1l-.5 2.5z" fill-rule="evenodd"/>
<path d="M42 172.6h1l-.5 2.5z" fill-rule="evenodd"/>
<path d="M48.8 172.6h.9l-.4 2.5z" fill-rule="evenodd"/>
<path d="M55.9 172.6h1l-.5 2.5z" fill-rule="evenodd"/>
<path d="M63.4 175.1l.5 2.5h-1z" fill-rule="evenodd"/>
<path d="M171.1 162.5l2.4-.4-2.1 1.3z" fill-rule="evenodd"/>
<path d="M174.9 161.6l2.3-1.3 .3 .8z" fill-rule="evenodd"/>
<path d="M181.1 159.4l2 1.6-2.4-.7z" fill-rule="evenodd"/>
<path d="M193.4 163.1l.5 2.5h-1.1z" fill-rule="evenodd"/>
<path d="M277.2 172.6h1.1l-.6 2.5z" fill-rule="evenodd"/>
<path d="M277.7 163.1l.6 2.5h-1.1z" fill-rule="evenodd"/>
<path d="M319.3 172.6h1l-.5 2.5z" fill-rule="evenodd"/>
<path d="M328 172.6h1l-.5 2.5z" fill-rule="evenodd"/>
<path d="M335.5 172.6h1l-.5 2.5z" fill-rule="evenodd"/>
<path d="M343.3 172.6h.9l-.4 2.5z" fill-rule="evenodd"/>
<path d="M377.2 172.6h.9l-.5 2.5z" fill-rule="evenodd"/>
<path d="M174.2 191.6l2.6-.5v1z" fill-rule="evenodd"/>
<path d="M180.5 183.8l2.5 .5-2.5 .5z" fill-rule="evenodd"/>
<path d="M195.5 184.3l2.5-.5v1z" fill-rule="evenodd"/>
<path d="M201.7 191.1l2.6 .5-2.6 .5z" fill-rule="evenodd"/>
<path d="M363.7 181.5l2.4 .5-2.4 .5z" fill-rule="evenodd"/>
<path d="M367.7 182l2.4-.5v1z" fill-rule="evenodd"/>
<path d="M68.8 216.1l2.4-.5v1z" fill-rule="evenodd"/>
<path d="M307.3 215.6l2.5 .5-2.5 .5z" fill-rule="evenodd"/>
</g>
<!-- layer: Skizziergeometrie (ISO) -->
<path d="M382.5 212.9v5h5M387.5 218.4h-5.5l-5 5M397.3 217.9v5h5M372 223.4h5v5M379.2 220.6l.6 .7-2.8 2.1zM391.7 223.4v5M393.9 225.6l.6 .7-2.8 2.1zM402.3 223.4h-5.6l-5 5h5" fill="none" stroke="#000" stroke-width=".3"/>
<g font-size="8.1">
<text x="99.3" y="22.8">V ( 3 : 1 )</text>
<text x="300.3" y="24">U ( 3 : 1 )</text>
<text x="200.9" y="114.7">V</text>
<text x="253.3" y="117.2">U</text>
</g>
<text font-size="7.7" x="399.4" y="276.8">1</text>
<g font-size="5.4">
<text x="33.8" y="9.6">6</text>
<text x="103.8" y="9.6">5</text>
<text x="173.6" y="9.6">4</text>
<text x="243.8" y="9.6">3</text>
<text x="313.8" y="9.6">2</text>
<text x="384.1" y="9.6">1</text>
<text x="152.3" y="31.2" transform="rotate(-90 152.3 31.2)">+0,10</text>
<text x="156.9" y="31.2" transform="rotate(-90 156.9 31.2)">+0,00</text>
<text x="272" y="34.3" transform="rotate(25 272 34.3)">8,05</text>
<text x="6.5" y="38.9">D</text>
<text x="154.9" y="41.5" transform="rotate(-90 154.9 41.5)">3,89</text>
<text x="280.5" y="40.4" transform="rotate(25 280.5 40.4)">+ 0,00</text>
<text x="282.5" y="36.2" transform="rotate(25 282.5 36.2)">+0,05</text>
<text x="410.8" y="38.9">D</text>
<text x="69.3" y="61.1" transform="rotate(-15 69.3 61.1)">+ 0,10</text>
<text x="70.5" y="65.6" transform="rotate(-15 70.5 65.6)">+0,00</text>
<text x="60.7" y="66.1" transform="rotate(-15 60.7 66.1)">9,91</text>
<text x="185" y="83.5">98,5</text>
<text x="226.7" y="87.2">18,5</text>
<text x="348.6" y="89.2" transform="rotate(-90 348.6 89.2)">+ 0,05</text>
<text x="353.3" y="89.2" transform="rotate(-90 353.3 89.2)">+ 0,00</text>
<text x="186.8" y="92.3">80</text>
<text x="148.5" y="98.9" transform="rotate(28 148.5 98.9)">(</text>
<text x="153.2" y="101.4" transform="rotate(28 153.2 101.4)">9,91)</text>
<text x="186.8" y="101.7">30</text>
<text x="226.4" y="96.4">18,5</text>
<text x="351.2" y="99.5" transform="rotate(-90 351.2 99.5)">7,25</text>
<text x="277.1" y="107.4" transform="rotate(-72 277.1 107.4)">(</text>
<text x="278.8" y="102.4" transform="rotate(-72 278.8 102.4)">8,05)</text>
<text x="6.6" y="113.1">C</text>
<text x="410.9" y="113.1">C</text>
<text x="376" y="145.1" transform="rotate(-90 376 145.1)">133</text>
<text x="33.2" y="154.5" transform="rotate(-90 33.2 154.5)">101,5</text>
<text x="174.2" y="154" transform="rotate(27 174.2 154)">R1,5</text>
<text x="341.4" y="151.7" transform="rotate(-90 341.4 151.7)">111,5</text>
<text x="40.2" y="158.7" transform="rotate(-90 40.2 158.7)">81,5</text>
<text x="191.8" y="157.4" transform="rotate(-90 191.8 157.4)">5</text>
<text x="333.7" y="156.1" transform="rotate(-90 333.7 156.1)">91,5</text>
<text x="46.9" y="163.6" transform="rotate(-90 46.9 163.6)">61,5</text>
<text x="317.4" y="166.2" transform="rotate(-90 317.4 166.2)">51,5</text>
<text x="326.2" y="167.6" transform="rotate(-90 326.2 167.6)">75,39</text>
<text x="54.1" y="168.8" transform="rotate(-90 54.1 168.8)">41,5</text>
<text x="61.2" y="172.8" transform="rotate(-90 61.2 172.8)">26,5</text>
<text x="148.7" y="168.7" transform="rotate(-20 148.7 168.7)">3</text>
<text x="186.8" y="182.7">25</text>
<text x="371.7" y="180.4">3</text>
<text x="6.5" y="187.4">B</text>
<text x="186.8" y="190">60</text>
<text x="276.2" y="189.8" transform="rotate(-90 276.2 189.8)">24</text>
<text x="410.8" y="187.4">B</text>
<text x="185.4" y="214.5">482</text>
<text x="382.5" y="216.4">-0.3</text>
<text x="397.3" y="221.4">+0.1</text>
<text x="319.8" y="257.5">Rydberg Strontium/sry-public/</text>
<text x="6.3" y="261.7">A</text>
<text x="319.8" y="263.8">LabMonitoringSystemBox</text>
<text x="410.6" y="261.7">A</text>
<text x="319.8" y="278.2">FrontPanel</text>
<text x="33.8" y="290.9">6</text>
<text x="103.8" y="290.9">5</text>
<text x="173.6" y="290.9">4</text>
<text x="243.8" y="290.9">3</text>
<text x="313.8" y="290.9">2</text>
<text x="384.1" y="290.9">1</text>
</g>
<g font-size="4.6">
<text x="268.5" y="32.7" transform="rotate(25 268.5 32.7)">⌀</text>
<text x="56.9" y="67" transform="rotate(-15 56.9 67)">⌀</text>
<text x="149.7" y="99.6" transform="rotate(28 149.7 99.6)">⌀</text>
<text x="277.5" y="106.1" transform="rotate(-72 277.5 106.1)">⌀</text>
<text x="145" y="170" transform="rotate(-20 145 170)">⌀</text>
<text x="278" y="236.2">Allgemein-</text>
<text x="303.1" y="236.1">Kanten</text>
<text x="320.2" y="236.6">Maßstab: 1:2 (3:1)</text>
<text x="373.6" y="236.7">Stückzahl: 1</text>
<text x="280" y="241.5">toleranz</text>
<text x="306.6" y="241.5">ISO</text>
<text x="320.5" y="242.7">Werkstoff: Aluminium</text>
<text x="276" y="246.9">ISO 2768-mK</text>
<text x="304.8" y="246.8">13715</text>
<text x="320.7" y="247">Halbzeug:</text>
</g>
<text font-size="3.9" x="400.1" y="282">A3</text>
<g font-size="3">
<text x="286" y="256.3">19.05.2022</text>
<text x="290" y="252">Date</text>
<text x="301.6" y="255.7">Jacopo DS</text>
<text x="306.6" y="252">Name</text>
</g>
<g font-size="2.3">
<text x="275.6" y="256.3">Drawn</text>
<text x="275.6" y="260.5">Checked</text>
<text x="275.6" y="264.8">Standard</text>
<text x="221.4" y="285.7">State</text>
<text x="237.1" y="285.4">Changes</text>
<text x="258.2" y="285.7">Date</text>
<text x="268.4" y="285.7">Name</text>
</g>
<g font-size="2.2">
<text x="284.5" y="272.4">Max-Planck-Instiut für Quantenoptik</text>
<text x="284.5" y="274.9">Hans-Kopfermann-Str. 1</text>
<text x="284.5" y="277.4">85748 Garching</text>
<text x="284.5" y="279.9">Tel.: 089-32905-204</text>
</g>
</svg>
